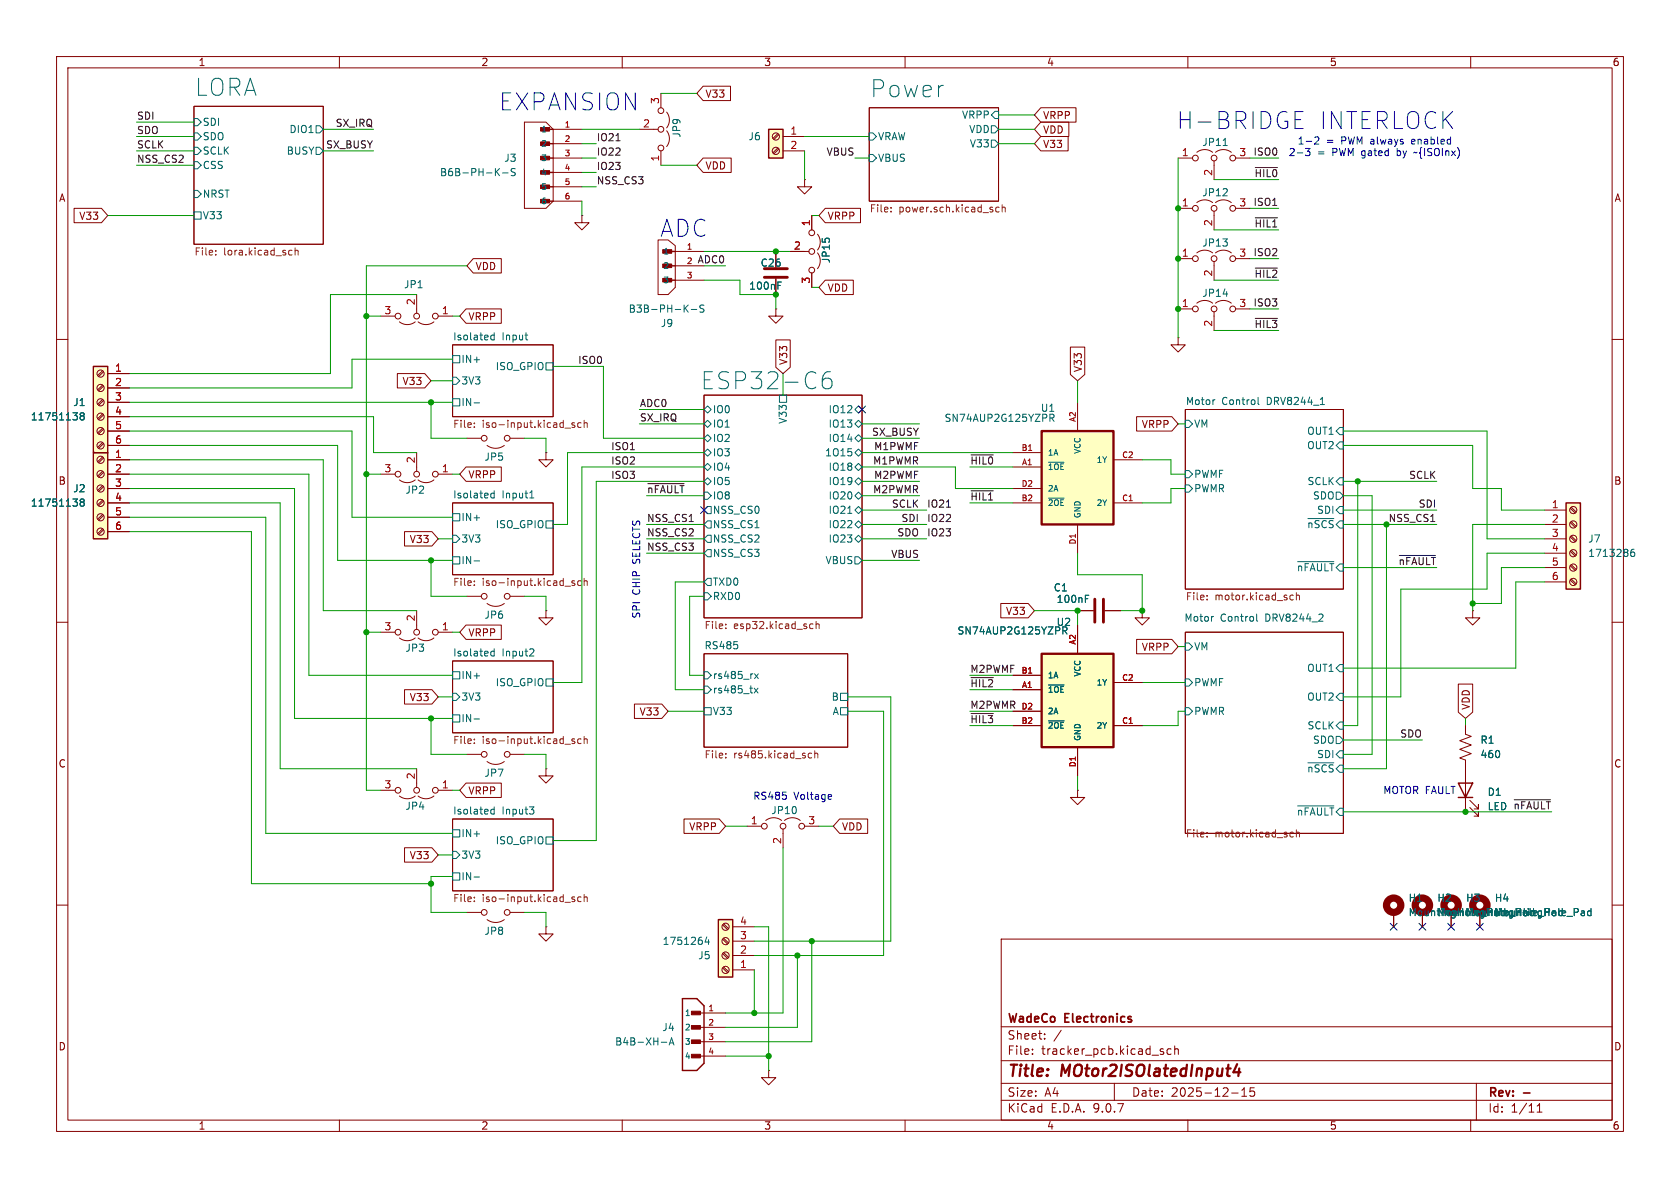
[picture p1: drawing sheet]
<svg xmlns="http://www.w3.org/2000/svg" width="297mm" height="210mm" viewBox="0 0 297 210" stroke-linecap="round" stroke-linejoin="round" font-family="sans-serif">
<g fill="none" stroke="#840000" stroke-width=".18">
<path d="M10 10h277v190h-277zM12 12h273v186h-273zM34.3 18.8h22.8v24.4h-22.8zM60 10v2M110 10v2M153.7 19.1h22.8v16.5h-22.8zM160 10v2M210 10v2M260 10v2M137.2 44.5v2.7M137.2 49.3v2.8M10 60h2"/>
<path d="M80 61h17.8v12.7h-17.8zM124.5 69.9h27.9v39.3h-27.9zM209.5 72.4h28v31.7h-28zM285 60h2M80 88.9h17.8v12.7h-17.8zM10 110h2M80 116.8h17.8v12.7h-17.8zM124.5 115.6h25.4v16.5h-25.4zM209.5 111.8h28v35.5h-28zM285 110h2M82.5 133.4h2.6M86.1 134.6a2.54 2.54 0 0 0 3.1 0"/>
<path d="M90.2 133.4h2.5M96.5 135.9v1.3h1.3l-1.3 1.2-1.3-1.2h1.3M96.5 135.9h.1M80 144.8h17.8v12.7h-17.8zM132.1 146.1h2.5M135.4 145a2.26 2.26 0 0 1 2.8 0M138.4 146.6v3.3M138.7 145a2.26 2.26 0 0 1 2.8 0M142.2 146.1h2.6M10 160h2M177 166h108v32h-108zM285 160h2"/>
<path d="M60 198v2M110 198v2M135.9 189.2v1.3h1.3l-1.3 1.3-1.3-1.3h1.3M135.9 189.2h.1M160 198v2M177 194.5h108M177 191.5h108M177 187.5h108M177 181.5h108M182.5 186.3v.1M182.5 185.5v.1M184.7 183.6v.1"/>
<path d="M184.7 182.8v.1M187.6 182.1l-1.3 2M197 191.5v3M205.3 185.9l.4 .1v.2l-.2 .2h-.3M205.3 185.4l.4 .1M207 185.5l-.4-.1-.3 .3v.4l.2 .2h.5M207.7 185.5l.2-.1 .3 .1 .1 .9M207.7 184.9v1.5M210 198v2M217.7 193.2h1.2M219.5 193.8h.9M219.5 192.7l.5-.4v1.5"/>
<path d="M221.7 192.3h-.7v.7l.2-.1h.5l.1 .3-.1 .5-.2 .1-.5-.1M260 198v2M261 191.5v6.5M271.7 196.6h.9M271.7 195.5l.5-.4v1.5"/>
<circle cx="85.6" cy="133.4" r=".51"/>
<circle cx="89.7" cy="133.4" r=".51"/>
<circle cx="135.1" cy="146.1" r=".51"/>
<circle cx="138.4" cy="146.1" r=".51"/>
<circle cx="141.7" cy="146.1" r=".51"/>
</g>
<path d="M269.3 193.2h1.2" fill="none" stroke="#840000" stroke-width=".3"/>
<path d="M218.7 188.1l-.6 1.4h1.2M219.1 188.9l-.2 1.3" fill="none" stroke="#840000" stroke-width=".4"/>
<g fill="none" stroke="#006464" stroke-width=".18">
<path d="M175.9 19.7h.6v1.3h-.6l-.6-.7zM34.3 21h.6l.7 .6-.7 .6h-.6zM34.3 23.5h.6l.7 .6-.7 .7h-.6zM34.3 28.6h.6l.7 .6-.7 .6h-.6zM34.3 37.5h1.3v1.2h-1.3zM34.3 26h.6l.7 .7-.7 .6h-.6zM34.3 33.7h.6l.7 .6-.7 .6h-.6zM55.9 22.2h.6l.6 .7-.6 .6h-.6zM55.9 26h.6l.6 .7-.6 .6h-.6zM153.7 23.5h.6l.6 .6-.6 .7h-.6zM153.7 27.3h.6l.6 .6-.6 .7h-.6zM175.3 24.8h.6l.6 .6-.6 .6h-.6z"/>
<path d="M175.3 22.2h.6l.6 .7-.6 .6h-.6zM87.4 58.8v1.3M87.4 59.3l-.4-.1-.2 .3 .1 .5h.5M92.8 59.2h.5M137.5 50.5h.4M137.5 49.9h.6M80 62.9h1.3v1.2h-1.3zM80 70.5h1.3v1.3h-1.3zM80 66.7h.6l.7 .6-.7 .6h-.6zM83.8 71.2h1M93.2 60.1h.1M96.5 64.1h1.3v1.3h-1.3z"/>
<path d="M124.5 77.5l.6-.7 .6 .7-.6 .6zM125.1 71.8l.6 .6-.6 .6-.6-.6zM125.1 74.3l.6 .6-.6 .7-.6-.7zM137.8 69.9h1.3v1.2h-1.3zM146.8 65.7a1.19 1.19 0 0 0-1.4 1.3v1.1l.3 .5 .2 .1h.6l.4-.3 .2-.3v-.7l-.3-.4-.3-.1h-.6l-.2 .1-.3 .4M151.1 77.5l.7-.7 .6 .7-.6 .6zM151.8 74.3l.6 .6-.6 .7-.7-.7zM151.8 71.8l.6 .6-.6 .6-.7-.6zM209.5 74.3h.7l.6 .6-.6 .7h-.7zM214.7 70.7h.1M222.4 70.2v1.1l.2 .2M233.4 71.5h.7"/>
<path d="M236.2 76.2l.7-.6h.6v1.2h-.6zM236.2 78.7l.7-.6h.6v1.3h-.6zM80 90.8h1.3v1.3h-1.3zM80 98.4h1.3v1.3h-1.3zM80 94.6h.6l.7 .7-.7 .6h-.6zM83.8 99.2h1M87.4 86.8v1.2M87.4 87.2h-.4l-.2 .2 .1 .6h.5M93.7 88h.7M93.9 86.9l.1-.1v1.2M96.5 92.1h1.3v1.2h-1.3zM124.5 82.6l.6-.7 .6 .7-.6 .6z"/>
<path d="M124.5 80l.6-.6 .6 .6-.6 .6zM124.5 85.1l.6-.6 .6 .6-.6 .6zM124.5 87h.6l.6 .6-.6 .7h-.6zM125.1 89.5h.6v1.3h-.6l-.6-.6zM125.1 94.6h.6v1.3h-.6l-.6-.6zM125.1 97.2h.6v1.2h-.6l-.6-.6zM125.1 92.1h.6v1.2h-.6l-.6-.6zM149.9 90.7h.7M151.1 87.6l.7-.6 .6 .6-.6 .7zM151.1 85.1l.7-.6 .6 .6-.6 .6zM151.1 95.3l.7-.7 .6 .7-.6 .6zM151.1 92.7l.7-.6 .6 .6-.6 .6z"/>
<path d="M151.1 80l.7-.6 .6 .6-.6 .6zM151.1 82.6l.7-.7 .6 .7-.6 .6zM151.1 98.4h.7l.6 .7-.6 .6h-.7zM151.8 89.5l.6 .7-.6 .6-.7-.6zM209.5 83.2h.7l.6 .6-.6 .7h-.7zM209.5 85.7h.7l.6 .7-.6 .6h-.7zM229.4 99.3h6.4M231.2 91.7h4.6M236.2 87h.7l.6 .6-.6 .7h-.7zM236.9 89.5h.6v1.3h-.6l-.7-.6zM236.9 84.5h.6v1.2h-.6l-.7-.6zM80 118.7h1.3v1.3h-1.3z"/>
<path d="M87.4 114.7v1.3M87.4 115.2l-.4-.1-.2 .3 .1 .5h.5M94.1 114.7l.3 .2-.1 .3-.7 .8h.8M124.5 118.7h.6l.6 .7-.6 .6h-.6zM124.5 104.8h.6l.6 .6-.6 .6h-.6zM125.1 102.2h.6v1.3h-.6l-.6-.6zM130.4 114v.6M133.4 119.1l.7 .9M134.1 119.1l-.7 .9M209.5 113.7h.7l.6 .6-.6 .6h-.7zM214.4 109h.1M222.2 108.5v1.1l.1 .2"/>
<path d="M236.9 117.5h.6v1.2h-.6l-.7-.6zM80 126.4h1.3v1.2h-1.3zM80 122.6h.6l.7 .6-.7 .6h-.6zM83.8 127.1h1M96.5 120h1.3v1.3h-1.3zM124.5 121.3h.6l.6 .6-.6 .7h-.6zM124.5 125.1h1.2v1.3h-1.2zM133.3 121.7l.7 .8M134 121.7l-.7 .8M148.6 125.1h1.3v1.3h-1.3zM148.6 122.6h1.3v1.2h-1.3zM209.5 120h.7l.6 .7-.6 .6h-.7z"/>
<path d="M209.5 125.1h.7l.6 .6-.6 .7h-.7zM231.2 134.8h4.6M236.2 123.2l.7-.6h.6v1.2h-.6zM236.2 133.4l.7-.7h.6v1.3h-.6zM236.2 130.2h.7l.6 .6-.6 .6h-.7zM236.9 127.6h.6v1.3h-.6l-.7-.6zM80 146.7h1.3v1.3h-1.3zM80 154.3h1.3v1.3h-1.3zM80 150.5h.6l.7 .6-.7 .7h-.6zM83.8 155h1M87.4 142.6v1.3M87.4 143.1h-.4l-.2 .2 .1 .5h.5"/>
<path d="M93.6 142.6h.8l-.4 .5M94.1 143.1l.3 .3v.3l-.3 .2M96.5 148h1.3v1.2h-1.3zM229.4 142.5h6.4"/>
</g>
<g fill="none" stroke="#725600" stroke-width=".18">
<path d="M157.5 37.3v.2M157.5 36.7v.1M176.6 36.7l-.3-.1-.3 .3 .1 .5h.5M177.2 36.7l.2-.1 .3 .1v.8M177.2 36.2v1.3M38.1 45v.1M38.1 44.3v.1M51.3 44.2l.3 .1M51.6 45l-.3 .1M52.2 44.4l.2-.2 .3 .1v.8M52.2 43.8v1.3M83.9 74.8v.1"/>
<path d="M83.9 75.4v.2M99.9 75.7h1M101.6 74.8l-.3-.1-.2 .2 .1 .2 .4 .1v.3h-.5M102.7 74.8l-.3-.1-.3 .3 .1 .5h.5M103.3 74.3v1.3M103.3 74.8l.2-.1 .3 .1v.8M83.9 103.4v.1M83.9 102.7v.1M99.9 103.6h1M101.6 102.7h-.3l-.2 .1 .1 .2 .4 .1v.3h-.5M102.7 102.7h-.3l-.3 .2 .1 .5h.5M103.3 102.8l.2-.1h.3v.8"/>
<path d="M103.3 102.2v1.3M128.3 110.3v.2M128.3 111v.1M143.2 111.1h.5M143.2 110.3h.5M144.3 110.4l.2-.1h.3v.8M144.3 109.9v1.2M213.4 105.9v.1M213.4 105.3v.1M228.1 105.9l.2 .1h.3M228.6 105.3l-.3-.1-.2 .1M229.2 105.3l.2-.1 .3 .1v.7"/>
<path d="M229.2 104.8v1.2M83.9 130.7v.1M83.9 131.3v.1M99.9 131.6h1M101.6 130.7l-.3-.1-.2 .2 .1 .2 .4 .1v.3h-.5M102.7 130.7l-.3-.1-.3 .2 .1 .6h.5M103.3 130.2v1.2M103.3 130.7l.2-.1 .3 .1v.7M128.3 133.9v.1M128.3 133.2v.1M142.9 133.9l.2 .1 .4-.1M143.5 133.2l-.4-.1-.2 .2"/>
<path d="M144 133.3l.2-.2 .3 .1 .1 .8M144 132.7v1.3M83.9 158.6v.1M83.9 159.3v.1M99.9 159.5h1M101.6 158.6l-.3-.1-.2 .2 .1 .2 .4 .1v.3h-.5M102.7 158.6l-.3-.1-.3 .3 .1 .5h.5M103.3 158.1v1.3M103.3 158.7l.2-.2 .3 .1v.8M213.4 147.2v.1M213.4 147.8v.2M228.1 147.8l.2 .2 .3-.1"/>
<path d="M228.6 147.2l-.3-.1-.2 .1M229.2 146.7v1.3M229.2 147.2l.2-.1 .3 .1v.8"/>
</g>
<path d="M135.1 47.5h4.1M135.1 49h4.1" fill="none" stroke="#840000" stroke-width=".51"/>
<path d="M276.9 88.9h2.5v15.2h-2.5z" fill="#ffffc2"/>
<path d="M276.9 88.9h2.5v15.2h-2.5z" fill="none" stroke="#840000" stroke-width=".25"/>
<g fill="none" stroke="#840000" stroke-width=".18">
<path d="M208.3 45.7h2.5M211.6 44.7a2.26 2.26 0 0 1 2.8 0M214.6 46.2v3.3M214.9 44.7a2.26 2.26 0 0 1 2.8 0M218.4 45.7h2.6M273 90.2h3.9M273 92.7h3.9M273 95.3h3.9M273 97.8h3.9M277.6 89.8l.9 .9M277.6 92.4l.9 .8M277.6 94.9l.9 .9"/>
<path d="M277.6 97.5l.9 .8M277.6 100l.9 .8M277.8 89.7l.8 .8M277.8 92.2l.8 .8M277.8 94.7l.8 .9M277.8 97.3l.8 .8M277.8 99.8l.8 .9M67.3 111.8h2.5M70.6 112.8a2.26 2.26 0 0 0 2.8 0M73.7 108v3.3M73.9 112.8a2.26 2.26 0 0 0 2.8 0M77.5 111.8h2.5"/>
<path d="M201.9 108v1.2h1.3l-1.3 1.3-1.2-1.3h1.2M201.9 108h.1M260.3 108v1.2h1.3l-1.3 1.3-1.2-1.3h1.2M260.3 108h.1M273 100.3h3.9M273 102.9h3.9M277.6 102.5l.9 .9M277.8 102.4l.8 .8M67.3 139.7h2.5M73.7 135.9v3.3M77.5 139.7h2.5M70.6 140.7a2.26 2.26 0 0 0 2.8 0"/>
<path d="M73.9 140.7a2.26 2.26 0 0 0 2.8 0M256.5 161.3v2.5M261.6 161.3v2.5"/>
<circle cx="211.3" cy="45.7" r=".51"/>
<circle cx="214.6" cy="45.7" r=".51"/>
<circle cx="217.9" cy="45.7" r=".51"/>
<circle cx="278.1" cy="92.7" r=".63"/>
<circle cx="278.1" cy="97.8" r=".63"/>
<circle cx="278.1" cy="95.2" r=".63"/>
<circle cx="278.1" cy="90.2" r=".63"/>
<circle cx="70.4" cy="111.8" r=".51"/>
<circle cx="73.7" cy="111.8" r=".51"/>
<circle cx="77" cy="111.8" r=".51"/>
<circle cx="278.1" cy="100.3" r=".63"/>
<circle cx="278.1" cy="102.9" r=".63"/>
<circle cx="70.4" cy="139.7" r=".51"/>
<circle cx="73.7" cy="139.7" r=".51"/>
<circle cx="77" cy="139.7" r=".51"/>
</g>
<path d="M288.9 97.1l-.4 .1a.86 .86 0 0 0 0 1.2l.4-.2 .1-.4-.2-.2h-.3l-.2 .2M279.7 161h.2l.2 .2v.7M280.1 161.8l-.4 .1M280.1 161.3l-.4 .1M281.3 161.1l-.4-.1-.2 .3 .1 .5h.5M281.3 160.6v1.3" fill="none" stroke="#006464" stroke-width=".18"/>
<g fill="none" stroke="#840000" stroke-width="1.3">
<circle cx="256.5" cy="160" r="1.27"/>
<circle cx="261.6" cy="160" r="1.27"/>
</g>
<path d="M16.5 80h2.5v15.3h-2.5z" fill="#ffffc2"/>
<path d="M16.5 80h2.5v15.3h-2.5z" fill="none" stroke="#840000" stroke-width=".25"/>
<g fill="none" stroke="#840000" stroke-width=".18">
<path d="M18.1 80.8l-.8 .8M18.1 83.3l-.8 .9M18.1 85.9l-.8 .8M18.1 88.4l-.8 .8M18.1 90.9l-.8 .9M18.1 93.5l-.8 .8M18.3 80.9l-.9 .9M18.3 83.5l-.9 .8M18.3 86l-.9 .9M18.3 88.6l-.9 .8M18.3 91.1l-.9 .8M18.3 93.6l-.9 .9"/>
<path d="M19 81.3h3.9M19 83.8h3.9M19 86.4h3.9M19 88.9h3.9M19 91.4h3.9M19 94h3.9"/>
<circle cx="17.8" cy="88.9" r=".63"/>
<circle cx="17.8" cy="83.8" r=".63"/>
<circle cx="17.8" cy="81.3" r=".63"/>
<circle cx="17.8" cy="86.4" r=".63"/>
<circle cx="17.8" cy="91.4" r=".63"/>
<circle cx="17.8" cy="94" r=".63"/>
</g>
<path d="M14.4 88.8l-.2-.3 .2-.3h.2l.3 .3-.3 .3M14.4 88.8l-.2 .2v.4l.2 .1 .4-.1 .1-.2v-.2l-.3-.2M14.4 88.8h.2" fill="none" stroke="#006464" stroke-width=".18"/>
<path d="M16.5 64.8h2.5v15.2h-2.5z" fill="#ffffc2"/>
<g fill="none" stroke="#840000" stroke-width=".25">
<path d="M95.9 22.9h1.9M95.9 25.4h1.9M95.9 27.9h1.9M95.9 30.5h1.9M95.9 33h1.9M95.9 35.6h1.9M117.5 44.5h1.9M117.5 47h1.9M117.5 49.5h1.9M16.5 64.8h2.5v15.2h-2.5zM257.8 138.4h2.5l-1.2 2.6zM257.8 141h2.5"/>
<path d="M120.6 176.5h2.6l1.3 1.3v10.2l-1.3 1.2h-2.6z"/>
</g>
<g fill="none" stroke="#840000" stroke-width=".18">
<path d="M116.8 16.5v2.6M117.9 19.8a2.26 2.26 0 0 1 0 2.8M92.7 21.6h3.8l1.3 1.3v12.7l-1.3 1.2h-3.8zM97.8 22.9h5.1M97.8 25.4h5.1M97.8 27.9h5.1M97.8 30.5h5.1M97.8 33h5.1M97.8 35.6h5.1M102.9 38.1v1.3h-1.3l1.3 1.2 1.2-1.2h-1.2M102.9 38.1h.1M113 22.9h3.3"/>
<path d="M116.8 26.7v2.5M117.9 23.1a2.26 2.26 0 0 1 0 2.8M208.3 36.8h2.5M211.6 35.8a2.26 2.26 0 0 1 2.8 0M214.6 37.3v3.3M214.9 35.8a2.26 2.26 0 0 1 2.8 0M218.4 36.8h2.6M67.3 55.9h2.5M70.6 56.9a2.26 2.26 0 0 0 2.8 0M73.7 52.1v3.3M73.9 56.9a2.26 2.26 0 0 0 2.8 0M77.5 55.9h2.5"/>
<path d="M116.3 42.4h1.8l1.3 1v7.4l-1.3 1.3h-1.8zM119.4 44.5h5.1M119.4 47h5.1M119.4 49.5h5.1M137.2 54.6v1.3h-1.3l1.3 1.3 1.2-1.3h-1.2M137.2 54.6h.1M208.3 54.6h2.5M211.6 53.6a2.26 2.26 0 0 1 2.8 0M214.6 55.1v3.3M214.9 53.6a2.26 2.26 0 0 1 2.8 0M218.4 54.6h2.6M18.1 65.5l-.8 .9"/>
<path d="M18.1 68.1l-.8 .8M18.1 70.6l-.8 .9M18.1 73.2l-.8 .8M18.1 75.7l-.8 .8M18.1 78.2l-.8 .9M18.3 65.7l-.9 .8M18.3 68.2l-.9 .9M18.3 70.8l-.9 .8M18.3 73.3l-.9 .9M18.3 75.9l-.9 .8M18.3 78.4l-.9 .8M19 66h3.9"/>
<path d="M19 68.6h3.9M19 71.1h3.9M19 73.7h3.9M19 76.2h3.9M19 78.7h3.9M82.5 77.5h2.6M86.1 78.7a2.54 2.54 0 0 0 3.1 0M90.2 77.5h2.5M67.3 83.8h2.5M70.6 84.8a2.26 2.26 0 0 0 2.8 0M73.7 80v3.3M73.9 84.8a2.26 2.26 0 0 0 2.8 0"/>
<path d="M77.5 83.8h2.5M96.5 80v1.3h1.3l-1.3 1.3-1.3-1.3h1.3M96.5 80h.1M82.5 105.4h2.6M86.1 106.7a2.54 2.54 0 0 0 3.1 0M90.2 105.4h2.5M96.5 108v1.2h1.3l-1.3 1.3-1.3-1.3h1.3M96.5 108h.1M190.5 108h2.8M195.3 108h2.8M190.5 139.7v1.3h1.3l-1.3 1.2-1.3-1.2h1.3M190.5 139.7h.1"/>
<path d="M259.1 128.3v1.5l1 .4-2 .7 2 .8-2 .8 2 .7-2 .8 1 .4v9.1M259.8 142.7l1.6 1.6v-.8v.8h-.8M259.8 141.5l1.6 1.5v-.8v.8h-.8M82.5 161.3h2.6M86.1 162.6a2.54 2.54 0 0 0 3.1 0M90.2 161.3h2.5M96.5 163.8v1.3h1.3l-1.3 1.3-1.3-1.3h1.3M96.5 163.8h.1M123.2 179.1h5.1M246.4 161.3v2.5M251.5 161.3v2.5M123.2 181.6h5.1"/>
<path d="M123.2 184.2h5.1M123.2 186.7h5.1"/>
<circle cx="116.8" cy="19.6" r=".51"/>
<circle cx="116.8" cy="22.9" r=".51"/>
<circle cx="116.8" cy="26.2" r=".51"/>
<circle cx="211.3" cy="36.8" r=".51"/>
<circle cx="214.6" cy="36.8" r=".51"/>
<circle cx="217.9" cy="36.8" r=".51"/>
<circle cx="70.4" cy="55.9" r=".51"/>
<circle cx="73.7" cy="55.9" r=".51"/>
<circle cx="77" cy="55.9" r=".51"/>
<circle cx="211.3" cy="54.6" r=".51"/>
<circle cx="214.6" cy="54.6" r=".51"/>
<circle cx="217.9" cy="54.6" r=".51"/>
<circle cx="17.8" cy="71.1" r=".63"/>
<circle cx="17.8" cy="73.7" r=".63"/>
<circle cx="17.8" cy="66" r=".63"/>
<circle cx="17.8" cy="68.6" r=".63"/>
<circle cx="17.8" cy="76.2" r=".63"/>
<circle cx="17.8" cy="78.7" r=".63"/>
<circle cx="85.6" cy="77.5" r=".51"/>
<circle cx="89.7" cy="77.5" r=".51"/>
<circle cx="70.4" cy="83.8" r=".51"/>
<circle cx="73.7" cy="83.8" r=".51"/>
<circle cx="77" cy="83.8" r=".51"/>
<circle cx="85.6" cy="105.4" r=".51"/>
<circle cx="89.7" cy="105.4" r=".51"/>
<circle cx="85.6" cy="161.3" r=".51"/>
<circle cx="89.7" cy="161.3" r=".51"/>
</g>
<g fill="none" stroke="#006464" stroke-width=".18">
<path d="M87.8 30.3l.5 .8M88.3 29.8l-.7 .7M88.8 30.6h1M91.1 29.8h-.5l-.2 .1v.4l.6 .2 .1 .3-.3 .3-.4-.1M121.1 54.5l.6 .7M121.7 53.9l-.8 .7M122.2 54.7h1M124.5 54l-.5-.1-.2 .1v.4l.5 .2 .2 .3-.3 .3-.5-.1M14.4 73.5l-.2-.2 .2-.3h.2l.3 .2-.3 .3M14.4 73.5l-.2 .3v.3l.2 .1h.4l.1-.2v-.2l-.3-.3M14.4 73.5h.2M191.9 105.8h.4"/>
<path d="M191.9 105.2h.6M116.9 184.2h1M118.3 184.7l.4-1.2 .4 1.2M118.4 184.4h.6"/>
</g>
<g fill="none" stroke="#840000" stroke-width="1.3">
<circle cx="246.4" cy="160" r="1.27"/>
<circle cx="251.5" cy="160" r="1.27"/>
</g>
<g fill="#840000" stroke="#840000" stroke-width=".18">
<path d="M95.6 22.5h1.6v.7h-1.6z"/>
<path d="M95.6 25.1h1.6v.6h-1.6z"/>
<path d="M95.6 27.6h1.6v.7h-1.6z"/>
<path d="M95.6 30.2h1.6v.6h-1.6z"/>
<path d="M95.6 32.7h1.6v.6h-1.6z"/>
<path d="M95.6 35.2h1.6v.7h-1.6z"/>
<path d="M117.2 44.1h1.5v.7h-1.5z"/>
<path d="M117.2 46.7h1.5v.6h-1.5z"/>
<path d="M117.2 49.2h1.5v.6h-1.5z"/>
<path d="M122.2 178.8h1.6v.6h-1.6z"/>
<path d="M122.2 181.3h1.6v.6h-1.6z"/>
<path d="M122.2 183.8h1.6v.7h-1.6z"/>
<path d="M122.2 186.4h1.6v.6h-1.6z"/>
</g>
<path d="M193.5 105.9v4.1M195.1 105.9v4.1" fill="none" stroke="#840000" stroke-width=".51"/>
<path d="M184.1 115.6h12.7v16.5h-12.7z" fill="#ffffc2"/>
<path d="M184.1 115.6h12.7v16.5h-12.7z" fill="none" stroke="#840000" stroke-width=".41"/>
<g fill="none" stroke="#840000" stroke-width=".18">
<path d="M208.3 27.9h2.5M211.6 26.9a2.26 2.26 0 0 1 2.8 0M214.6 28.4v3.4M214.9 26.9a2.26 2.26 0 0 1 2.8 0M218.4 27.9h2.6M179.1 119.4h5M190.5 110.5v5.1M179.1 121.9h5M179.1 125.7h5M179.1 128.3h5M190.5 132.1v5.1M196.8 128.3h5.1"/>
<path d="M196.8 120.7h5.1"/>
<circle cx="211.3" cy="27.9" r=".51"/>
<circle cx="214.6" cy="27.9" r=".51"/>
<circle cx="217.9" cy="27.9" r=".51"/>
</g>
<path d="M216.2 25.7h.8M187.9 110.8v1.3M188.2 111.5l.4 .6M185.4 121.1h2.7M185.4 127.4h2.7" fill="none" stroke="#006464" stroke-width=".18"/>
<path d="M135.9 22.9h2.5v5h-2.5z" fill="#ffffc2"/>
<path d="M135.9 22.9h2.5v5h-2.5z" fill="none" stroke="#840000" stroke-width=".25"/>
<g fill="none" stroke="#840000" stroke-width=".18">
<path d="M137.5 23.6l-.8 .9M137.5 26.2l-.8 .8M137.7 23.8l-.9 .8M137.7 26.3l-.9 .9M138.4 24.1h3.8M138.4 26.7h3.8M143.5 38.1v2.5M139.7 44.5h3.3M143.5 48.3v2.5M144.5 41.4a2.26 2.26 0 0 1 0 2.8M144.5 44.7a2.26 2.26 0 0 1 0 2.8"/>
<circle cx="137.2" cy="24.1" r=".63"/>
<circle cx="137.2" cy="26.7" r=".63"/>
<circle cx="143.5" cy="41.1" r=".51"/>
<circle cx="143.5" cy="44.5" r=".51"/>
<circle cx="143.5" cy="47.8" r=".51"/>
</g>
<path d="M184.1 76.2h12.7v16.5h-12.7z" fill="#ffffc2"/>
<path d="M184.1 76.2h12.7v16.5h-12.7z" fill="none" stroke="#840000" stroke-width=".41"/>
<path d="M142.2 31.8v1.2h1.3l-1.3 1.3-1.2-1.3h1.2M142.2 31.8h.1M190.5 71.1v5.1M179.1 80h5M179.1 82.6h5M179.1 86.4h5M179.1 88.9h5M190.5 92.7v5.1M196.8 88.9h5.1M196.8 81.3h5.1" fill="none" stroke="#840000" stroke-width=".18"/>
<path d="M185.6 73.2v1.3M185.9 73.9l.4 .6M186.3 73.6l-.2 .3h-.5M185.4 81.7h2.7M185.4 88.1h2.7" fill="none" stroke="#006464" stroke-width=".18"/>
<path d="M127 162.6h2.5v10.1h-2.5z" fill="#ffffc2"/>
<path d="M127 162.6h2.5v10.1h-2.5z" fill="none" stroke="#840000" stroke-width=".25"/>
<g fill="none" stroke="#840000" stroke-width=".18">
<path d="M124.3 15.2h4.8v2.6h-4.8l-1.1-1.3zM184 19h6.2v2.6h-6.2l-1.1-1.3zM13.1 36.8h4.8l1.1 1.3-1.1 1.3h-4.8zM124.3 27.9h5v2.6h-5l-1.1-1.3zM143.5 38.1v2.5M145.9 36.8h6.2v2.6h-6.2l-1.1-1.3zM184 24.1h4.8v2.6h-4.8l-1.1-1.3zM184 21.6h5v2.5h-5l-1.1-1.2zM82.4 54.6h6.2v2.6h-6.2l-1.1-1.3zM83.7 45.7h4.9v2.6h-4.9l-1.2-1.3zM137.2 44.5v2.7M137.2 49.3v2.8"/>
<path d="M139.7 44.5h2.5M143.5 48.3v2.5M145.9 49.5h5v2.6h-5l-1.1-1.3zM208.3 59.7v1.3h1.2l-1.2 1.2-1.3-1.2h1.3M208.3 59.7h.1M19 66h3.9M19 68.6h3.9M19 71.1h3.9M19 73.7h3.9M19 76.2h3.9M19 78.7h3.9M70.2 66h4.9l1.1 1.3-1.1 1.3h-4.9z"/>
<path d="M137.2 60.1h2.5v4.8l-1.3 1.1-1.2-1.1zM189.2 61.4h2.6v4.8l-1.3 1.1-1.3-1.1zM200.9 73.7h6.3l1.1 1.2-1.1 1.3h-6.3zM19 81.3h3.9M19 83.8h3.9M19 86.4h3.9M19 88.9h3.9M19 91.4h3.9M19 94h3.9M71.5 94h4.9l1.1 1.3-1.1 1.2h-4.9zM82.4 82.5h6.2v2.6h-6.2l-1.1-1.3zM82.4 110.5h6.2v2.5h-6.2l-1.1-1.2z"/>
<path d="M176.9 106.7h4.9l1.1 1.3-1.1 1.2h-4.9zM179.1 119.4h5M190.5 108h2.8M190.5 110.5v5.1M195.3 108h2.8M200.9 113h6.3l1.1 1.3-1.1 1.3h-6.3zM201.9 108h.1M71.5 121.9h4.9l1.1 1.3-1.1 1.3h-4.9zM82.4 138.4h6.2v2.6h-6.2l-1.1-1.3zM112.2 124.5h4.8l1.1 1.2-1.1 1.3h-4.8zM179.1 121.9h5M179.1 125.7h5"/>
<path d="M179.1 128.3h5M190.5 132.1v5.1M196.8 128.3h5.1M196.8 120.7h5.1M257.8 120.9h2.6v5l-1.3 1.1-1.3-1.1zM259.1 128.3v1.2M259.1 134.6v3.8M71.5 149.9h4.9l1.1 1.2-1.1 1.3h-4.9zM120.9 144.8h6.3l1.1 1.3-1.1 1.2h-6.3zM148.4 144.8h5v2.5h-5l-1.1-1.2zM259.1 141v2.5M127.8 171.1l.8 .9"/>
<path d="M127.8 168.6l.8 .8M127.8 166l.8 .9M127.8 163.5l.8 .8M127.9 170.9l.9 .9M127.9 168.4l.9 .8M127.9 165.9l.9 .8M127.9 163.3l.9 .9M129.5 171.5h3.8M129.5 168.9h3.8M129.5 166.4h3.8M129.5 163.8h3.8M246.4 161.3v2.5"/>
<path d="M251.5 161.3v2.5M256.5 161.3v2.5M261.6 161.3v2.5"/>
<circle cx="128.3" cy="168.9" r=".63"/>
<circle cx="128.3" cy="163.8" r=".63"/>
<circle cx="128.3" cy="171.4" r=".63"/>
<circle cx="128.3" cy="166.4" r=".63"/>
</g>
<g fill="none" stroke="#006464" stroke-width=".18">
<path d="M137.5 50.5h.4M137.5 49.9h.6M14.4 73.5l-.2-.2 .2-.3h.2l.3 .2-.3 .3M14.4 73.5l-.2 .3v.3l.2 .1h.4l.1-.2v-.2l-.3-.3M14.4 73.5h.2M14.4 88.8l-.2-.3 .2-.3h.2l.3 .3-.3 .3M14.4 88.8l-.2 .2v.4l.2 .1 .4-.1 .1-.2v-.2l-.3-.2M14.4 88.8h.2M187.9 110.8v1.3M188.2 111.5l.4 .6M191.9 105.8h.4M191.9 105.2h.6"/>
<path d="M185.4 121.1h2.7M185.4 127.4h2.7M125 165.6l-.3 .9h.7M125.3 166.1v.8M279.7 161h.2l.2 .2v.7M280.1 161.8l-.4 .1M280.1 161.3l-.4 .1M281.3 161.1l-.4-.1-.2 .3 .1 .5h.5M281.3 160.6v1.3"/>
</g>
<g fill="none" stroke="#0f0f0f" stroke-width=".18">
<path d="M108.9 24.9h.7M221.9 38.5h3.9M221.9 29.6h3.9M221.9 56.3h3.9M221.9 47.4h3.9M114.5 85.5h6.4M167.3 89.7h.7M171.7 80.4h3.9M171.7 86.8h3.9M247.4 98.2h6.4M171.7 119.8h3.9M171.7 126.1h3.9"/>
<path d="M267.7 141.4h6.4"/>
</g>
<g fill="none" stroke="#009600" stroke-width=".18">
<path d="M116.8 16.5h6.4M19 38.1h15.3M24.1 24.1h10.2M24.1 29.2h10.2M24.1 21.6h10.2M24.1 26.7h10.2M57.1 22.9h8.9M57.1 26.7h8.9M102.9 27.9h2.5M102.9 30.5h2.5M102.9 22.9h10.1M102.9 25.4h2.5"/>
<path d="M102.9 33h2.5M102.9 35.6v2.5M116.8 29.2h6.4M142.2 24.1h11.5M142.2 26.7v5.1M143.5 38.1h1.3M151.1 27.9h2.6M176.5 22.9h6.4M176.5 25.4h6.4M176.5 20.3h6.4M208.3 27.9v31.8M214.6 31.8h11.5"/>
<path d="M221 27.9h5.1M221 36.8h5.1M64.8 55.9h2.5M73.7 52.1h-15.3v13.9h-35.5M80 55.9h1.3M82.5 47h-17.7v92.7h2.5M124.5 44.5h15.2M124.5 49.5h6.3v2.6h6.4v2.5M124.5 47h3.8M143.5 50.8h1.3M214.6 49.5h11.5M214.6 40.6h11.5"/>
<path d="M214.6 58.4h11.5M221 45.7h5.1M221 54.6h5.1M22.9 78.7h36.8v20.4h20.3M22.9 76.2h39.3v15.2h17.8M22.9 71.1h57.1M22.9 73.7h43.1v6.3h7.7M76.2 71.1v6.4h6.3M76.2 67.3h3.8M80 63.5h-17.8v5.1h-39.3M92.7 77.5h3.8v2.5M97.8 64.8h8.9v12.7h17.8"/>
<path d="M113 74.9h11.5M113 72.4h11.5M152.4 74.9h10.2M152.4 77.5h10.2M190.5 67.3v3.8M208.3 74.9h1.2M237.5 78.7h22.8v7.7h5.1v3.8h7.6M237.5 76.2h25.4v19.1h10.1M22.9 88.9h26.6v47h24.2M22.9 83.8h31.7v35.6h25.4M22.9 81.3h34.2v26.7h16.6M22.9 86.4h29.2v40.6h27.9"/>
<path d="M22.9 91.4h24.1v55.9h33M22.9 94h21.5v62.2h31.8M64.8 83.8h2.5M76.2 99.1v6.3h6.3M77.5 95.3h2.5M80 83.8h1.3M114.3 92.7h10.2M114.3 87.6h10.2M114.3 95.3h10.2M114.3 97.8h10.2M124.5 82.6h-21.6v38.1h-5.1M124.5 80h-24.2v12.7h-2.5"/>
<path d="M124.5 85.1h-19.1v63.5h-7.6M152.4 82.6h16.5v3.8h10.2M152.4 92.7h11.4M152.4 90.2h11.4M152.4 87.6h10.2M152.4 85.1h10.2M152.4 95.3h11.4M152.4 99.1h10.2M152.4 80h26.7M171.4 88.9h7.7M171.4 82.6h7.7M190.5 97.8v3.8h11.4v6.4h-3.8"/>
<path d="M201.9 81.3h5.1v2.5h2.5M209.5 86.4h-2.5v2.5h-5.1M237.5 87.6h5.1v45.8h-5.1M237.5 92.7h16.5M237.5 90.2h16.5M237.5 85.1h16.5M240 85.1v43.2h-2.5M245.1 92.7v43.2h-7.6M273 97.8h-10.1v6.3h-15.3v19.1h-10.1M273 92.7h-12.7v15.3M64.8 111.8h2.5M80 111.8h1.3"/>
<path d="M92.7 105.4h3.8v2.6M124.5 105.4h-2.6v14h2.6M124.5 102.9h-5.1v19h5.1M171.4 119.4h7.7M182.9 108h7.6v2.5M208.3 114.3h1.2M237.5 100.3h16.5M273 100.3h-7.6v6.4h-5.1M273 102.9h-5v15.2h-30.5M76.2 127v6.4h6.3M77.5 123.2h2.5M80 139.7h1.3"/>
<path d="M92.7 133.4h3.8v2.5M118.1 125.7h6.4M149.9 125.7h6.3v43.2h-22.9M149.9 123.2h7.6v43.2h-24.2M171.4 128.3h7.7M171.4 121.9h7.7M171.4 125.7h7.7M190.5 137.2v2.5M201.9 120.7h7.6M209.5 125.7h-1.2v2.6h-6.4M237.5 130.8h14M259.1 127v1.3"/>
<path d="M77.5 151.1h2.5M80 154.9h-3.8v6.4h6.3M128.3 146.1h3.8M138.4 149.9v29.2h-10.1M144.8 146.1h2.5M237.5 143.5h36.8M92.7 161.3h3.8v2.5M133.3 171.5v7.6M133.3 163.8h2.6v25.4M141 168.9v12.7h-12.7M143.5 166.4v17.8h-15.2M128.3 186.7h7.6"/>
</g>
<path d="M151.8 71.8l1.2 1.2M153 71.8l-1.2 1.2M123.9 89.6l1.2 1.2M125.1 89.6l-1.2 1.2M245.8 163.2l1.2 1.2M247 163.2l-1.2 1.2M250.9 163.2l1.2 1.2M252.1 163.2l-1.2 1.2M255.9 163.2l1.2 1.2M257.1 163.2l-1.2 1.2M261 163.2l1.2 1.2M262.2 163.2l-1.2 1.2" fill="none" stroke="#000084" stroke-width=".18"/>
<path d="M228.9 19.7h1.5M228.9 21.1h1M228.9 22.7h1.5M231.6 26.2l-.4 .5 .3 .1v.6l-.2 .1-.5-.1M233.2 24.6l-.8 .9h.8M249.9 27l.2-.1 .2 .1M139 140.6v.6M146.8 140.5l.2 .3-.6 .1M147 141.2l-.2 .1" fill="none" stroke="#0000c2" stroke-width=".18"/>
<g fill="#009600" stroke="#009600" stroke-width=".18">
<circle cx="259.1" cy="143.5" r=".46"/>
<circle cx="260.3" cy="106.7" r=".46"/>
<circle cx="208.3" cy="36.8" r=".46"/>
<circle cx="208.3" cy="54.6" r=".46"/>
<circle cx="208.3" cy="45.7" r=".46"/>
<circle cx="240" cy="85.1" r=".46"/>
<circle cx="245.1" cy="92.7" r=".46"/>
<circle cx="190.5" cy="108" r=".46"/>
<circle cx="201.9" cy="108" r=".46"/>
<circle cx="137.2" cy="44.5" r=".46"/>
<circle cx="137.2" cy="52.1" r=".46"/>
<circle cx="76.2" cy="156.2" r=".46"/>
<circle cx="64.8" cy="111.8" r=".46"/>
<circle cx="64.8" cy="55.9" r=".46"/>
<circle cx="64.8" cy="83.8" r=".46"/>
<circle cx="76.2" cy="71.1" r=".46"/>
<circle cx="76.2" cy="127" r=".46"/>
<circle cx="76.2" cy="99.1" r=".46"/>
<circle cx="133.3" cy="179.1" r=".46"/>
<circle cx="143.5" cy="166.4" r=".46"/>
<circle cx="135.9" cy="186.7" r=".46"/>
<circle cx="141" cy="168.9" r=".46"/>
</g>
<g font-size="4.2" fill="#006464">
<text x="34.3" y="17.2">LORA</text>
<text x="153.7" y="17.5">Power</text>
</g>
<g font-size="4.2" fill="#0000c2">
<text x="88.2" y="19.8">EXPANSION</text>
<text x="208" y="23.1">H-BRIDGE</text>
<text x="233.2" y="23.1">INTERLOCK</text>
<text x="116.7" y="42.1">ADC</text>
</g>
<text font-size="4.2" fill="#009600" x="123.7" y="69.1">ESP32-C6</text>
<g font-size="2.8" fill="#840000">
<text x="178" y="190.9">Title:</text>
<text x="187.7" y="190.9">MOtor2ISOlatedInput4</text>
</g>
<g font-size="2.1" fill="#840000">
<text x="178" y="184">Sheet:</text>
<text x="178" y="181.2">WadeCo</text>
<text x="188.3" y="181.2">Electronics</text>
<text x="178" y="186.7">File:</text>
<text x="184.1" y="186.7">tracker_pcb.kicad_sch</text>
<text x="178" y="196.9">KiCad</text>
<text x="178" y="194.1">Size:</text>
<text x="184.7" y="194.1">A4</text>
<text x="185.7" y="196.9">E.D.A.</text>
<text x="193.3" y="196.9">9.0.7</text>
<text x="200" y="194.1">Date:</text>
<text x="207" y="194.1">2025-12-15</text>
<text x="263" y="194.3">Rev:</text>
<text x="263" y="196.9">Id:</text>
<text x="267.1" y="196.9">1/11</text>
</g>
<g font-size="1.8" fill="#840000">
<text x="35" y="11.9">1</text>
<text x="85" y="11.9">2</text>
<text x="135" y="11.9">3</text>
<text x="185" y="11.9">4</text>
<text x="235" y="11.9">5</text>
<text x="285" y="11.9">6</text>
<text x="124.6" y="17.5">V33</text>
<text x="184.3" y="21.3">VRPP</text>
<text x="184.3" y="23.8">VDD</text>
<text x="184.3" y="26.4">V33</text>
<text x="10.3" y="35.9">A</text>
<text x="124.6" y="30.2">VDD</text>
<text x="285.3" y="35.9">A</text>
<text x="13.9" y="39.1">V33</text>
<text x="146.2" y="39.1">VRPP</text>
<text x="84" y="47.9">VDD</text>
<text x="146.2" y="51.8">VDD</text>
<text x="82.7" y="56.8">VRPP</text>
<text x="139.4" y="64.6" transform="rotate(-90 139.4 64.6)">V33</text>
<text x="191.5" y="65.9" transform="rotate(-90 191.5 65.9)">V33</text>
<text x="71.1" y="68.3">V33</text>
<text x="201.7" y="75.9">VRPP</text>
<text x="10.3" y="85.9">B</text>
<text x="82.7" y="84.8">VRPP</text>
<text x="285.3" y="85.9">B</text>
<text x="72.3" y="96.2">V33</text>
<text x="82.7" y="112.7">VRPP</text>
<text x="177.7" y="108.9">V33</text>
<text x="201.7" y="115.3">VRPP</text>
<text x="72.3" y="124.1">V33</text>
<text x="260" y="125.6" transform="rotate(-90 260 125.6)">VDD</text>
<text x="113" y="126.7">V33</text>
<text x="10.3" y="135.9">C</text>
<text x="285.3" y="135.9">C</text>
<text x="82.7" y="140.7">VRPP</text>
<text x="121.7" y="147">VRPP</text>
<text x="148.7" y="147">VDD</text>
<text x="72.3" y="152.1">V33</text>
<text x="10.3" y="185.9">D</text>
<text x="285.3" y="185.9">D</text>
<text x="35" y="199.9">1</text>
<text x="85" y="199.9">2</text>
<text x="135" y="199.9">3</text>
<text x="185" y="199.9">4</text>
<text x="235" y="199.9">5</text>
<text x="285" y="199.9">6</text>
</g>
<g font-size="1.8" fill="#0f0f0f">
<text x="24.1" y="21.2">SDI</text>
<text x="24.1" y="23.8">SDO</text>
<text x="59.2" y="22.5">SX_IRQ</text>
<text x="24.1" y="26.3">SCLK</text>
<text x="24.1" y="28.9">NSS_CS2</text>
<text x="57.6" y="26.3">SX_BUSY</text>
<text x="105.4" y="27.6">IO22</text>
<text x="105.4" y="25.1">IO21</text>
<text x="146" y="27.6">VBUS</text>
<text x="221.5" y="27.6">ISO0</text>
<text x="105.4" y="30.1">IO23</text>
<text x="105.4" y="32.7">NSS_CS3</text>
<text x="221.7" y="31.4">~{HIL0}</text>
<text x="221.5" y="36.5">ISO1</text>
<text x="221.7" y="40.3">~{HIL1}</text>
<text x="123.2" y="46.6">ADC0</text>
<text x="221.5" y="45.4">ISO2</text>
<text x="221.7" y="49.2">~{HIL2}</text>
<text x="221.5" y="54.3">ISO3</text>
<text x="221.7" y="58.1">~{HIL3}</text>
<text x="102.1" y="64.4">ISO0</text>
<text x="113" y="74.6">SX_IRQ</text>
<text x="113" y="72">ADC0</text>
<text x="154.1" y="77.1">SX_BUSY</text>
<text x="107.9" y="79.7">ISO1</text>
<text x="107.9" y="82.2">ISO2</text>
<text x="154.3" y="82.2">M1PWMR</text>
<text x="154.4" y="79.7">M1PWMF</text>
<text x="171.4" y="82.2">~{HIL0}</text>
<text x="107.9" y="84.7">ISO3</text>
<text x="114.3" y="87.3">~{nFAULT}</text>
<text x="154.3" y="87.3">M2PWMR</text>
<text x="154.4" y="84.7">M2PWMF</text>
<text x="157.6" y="89.8">SCLK</text>
<text x="163.8" y="89.8">IO21</text>
<text x="171.4" y="88.6">~{HIL1}</text>
<text x="249" y="84.7">SCLK</text>
<text x="250.7" y="89.8">SDI</text>
<text x="114.3" y="94.9">NSS_CS2</text>
<text x="114.3" y="92.4">NSS_CS1</text>
<text x="158.5" y="94.9">SDO</text>
<text x="159.3" y="92.4">SDI</text>
<text x="163.8" y="94.9">IO23</text>
<text x="163.8" y="92.4">IO22</text>
<text x="245.4" y="92.4">NSS_CS1</text>
<text x="114.3" y="97.4">NSS_CS3</text>
<text x="157.5" y="98.7">VBUS</text>
<text x="247.1" y="100">~{nFAULT}</text>
<text x="171.4" y="119">M2PWMF</text>
<text x="171.4" y="121.6">~{HIL2}</text>
<text x="171.4" y="125.4">M2PWMR</text>
<text x="171.4" y="127.9">~{HIL3}</text>
<text x="247.4" y="130.5">SDO</text>
<text x="262.9" y="143.4">LED ~{nFAULT}</text>
</g>
<g font-size="1.8" fill="#006464">
<text x="35.8" y="22.5">SDI</text>
<text x="51.1" y="23.7">DIO1</text>
<text x="170" y="21.2">VRPP</text>
<text x="171.2" y="23.7">VDD</text>
<text x="35.8" y="25">SDO</text>
<text x="35.8" y="27.5">SCLK</text>
<text x="50.6" y="27.5">BUSY</text>
<text x="89" y="28.8">J3</text>
<text x="120.5" y="24.4" transform="rotate(-90 120.5 24.4)">JP9</text>
<text x="132.2" y="25">J6</text>
<text x="155.1" y="25">VRAW</text>
<text x="155.1" y="28.8">VBUS</text>
<text x="171.4" y="26.3">V33</text>
<text x="212.5" y="26">JP11</text>
<text x="35.8" y="30.1">CSS</text>
<text x="35.8" y="35.2">NRST</text>
<text x="77.7" y="31.3">B6B-PH-K-S</text>
<text x="212.5" y="34.9">JP12</text>
<text x="35.8" y="39">V33</text>
<text x="134.4" y="47.3">C26</text>
<text x="146.9" y="46.6" transform="rotate(-90 146.9 46.6)">JP15</text>
<text x="212.5" y="43.8">JP13</text>
<text x="71.3" y="51.2">JP1</text>
<text x="132.3" y="51.4">100nF</text>
<text x="212.5" y="52.7">JP14</text>
<text x="111" y="55.5">B3B-PH-K-S</text>
<text x="116.7" y="58">J9</text>
<text x="80" y="60.2">Isolated</text>
<text x="81.5" y="64.4">IN+</text>
<text x="87.5" y="65.6">ISO_GPIO</text>
<text x="88.7" y="60.2">Input</text>
<text x="12.9" y="72">J1</text>
<text x="81.5" y="72">IN-</text>
<text x="81.5" y="68.2">3V3</text>
<text x="209.5" y="71.7">Motor</text>
<text x="216" y="71.7">Control</text>
<text x="224" y="71.7">DRV8244_1</text>
<text x="5.4" y="74.5">11751138</text>
<text x="125.9" y="73.3">IO0</text>
<text x="125.9" y="75.8">IO1</text>
<text x="139.3" y="75" transform="rotate(-90 139.3 75)">V33</text>
<text x="146.4" y="75.8">IO13</text>
<text x="146.4" y="73.3">IO12</text>
<text x="166.9" y="74.8">SN74AUP2G125YZPR</text>
<text x="183.9" y="73">U1</text>
<text x="211" y="75.8">VM</text>
<text x="231" y="77.1">OUT1</text>
<text x="85.6" y="81.6">JP5</text>
<text x="125.9" y="83.4">IO4</text>
<text x="125.9" y="80.9">IO3</text>
<text x="125.9" y="78.3">IO2</text>
<text x="145.8" y="80.9">1O15</text>
<text x="146.4" y="83.4">IO18</text>
<text x="146.4" y="78.3">IO14</text>
<text x="231" y="79.6">OUT2</text>
<text x="5.4" y="89.8">11751138</text>
<text x="12.9" y="87.2">J2</text>
<text x="71.6" y="87.5">JP2</text>
<text x="80" y="88.2">Isolated</text>
<text x="88.7" y="88.2">Input1</text>
<text x="125.9" y="86">IO5</text>
<text x="125.9" y="88.5">IO8</text>
<text x="146.4" y="88.5">IO20</text>
<text x="146.4" y="86">IO19</text>
<text x="211" y="84.7">PWMF</text>
<text x="211" y="87.2">PWMR</text>
<text x="231" y="86">SCLK</text>
<text x="232" y="88.5">SDO</text>
<text x="81.5" y="92.3">IN+</text>
<text x="87.5" y="93.6">ISO_GPIO</text>
<text x="125.9" y="91">NSS_CS0</text>
<text x="125.9" y="93.6">NSS_CS1</text>
<text x="146.4" y="91">IO21</text>
<text x="146.4" y="93.6">IO22</text>
<text x="231" y="93.6">~{nSCS}</text>
<text x="232.7" y="91">SDI</text>
<text x="81.5" y="99.9">IN-</text>
<text x="81.5" y="96.1">3V3</text>
<text x="125.9" y="96.1">NSS_CS2</text>
<text x="125.9" y="98.7">NSS_CS3</text>
<text x="145.8" y="99.9">VBUS</text>
<text x="146.4" y="96.1">IO23</text>
<text x="229.2" y="101.2">~{nFAULT}</text>
<text x="280.7" y="96.1">J7</text>
<text x="280.7" y="98.7">1713286</text>
<text x="125.9" y="106.3">RXD0</text>
<text x="125.9" y="103.7">TXD0</text>
<text x="186.2" y="104.7">C1</text>
<text x="186.7" y="106.8">100nF</text>
<text x="85.6" y="109.6">JP6</text>
<text x="169.2" y="112.4">SN74AUP2G125YZPR</text>
<text x="186.7" y="110.8">U2</text>
<text x="209.3" y="110">Motor</text>
<text x="215.7" y="110">Control</text>
<text x="223.8" y="110">DRV8244_2</text>
<text x="71.6" y="115.4">JP3</text>
<text x="80" y="116.1">Isolated</text>
<text x="88.7" y="116.1">Input2</text>
<text x="124.5" y="114.9">RS485</text>
<text x="211" y="115.2">VM</text>
<text x="231" y="119">OUT1</text>
<text x="81.5" y="120.2">IN+</text>
<text x="81.5" y="124.1">3V3</text>
<text x="87.5" y="121.5">ISO_GPIO</text>
<text x="125.9" y="120.2">rs485_rx</text>
<text x="125.9" y="122.8">rs485_tx</text>
<text x="146.9" y="124.1">B</text>
<text x="211" y="121.5">PWMF</text>
<text x="231" y="124.1">OUT2</text>
<text x="81.5" y="127.9">IN-</text>
<text x="125.9" y="126.6">V33</text>
<text x="147.1" y="126.6">A</text>
<text x="211" y="126.6">PWMR</text>
<text x="231" y="129.1">SCLK</text>
<text x="232" y="131.7">SDO</text>
<text x="261.6" y="131.7">R1</text>
<text x="85.6" y="137.5">JP7</text>
<text x="231" y="136.8">~{nSCS}</text>
<text x="232.7" y="134.2">SDI</text>
<text x="261.6" y="134.2">460</text>
<text x="71.6" y="143.4">JP4</text>
<text x="262.9" y="140.9">D1</text>
<text x="262.9" y="143.4">LED</text>
<text x="80" y="144.1">Isolated</text>
<text x="81.5" y="148.2">IN+</text>
<text x="87.5" y="149.5">ISO_GPIO</text>
<text x="88.7" y="144.1">Input3</text>
<text x="136.3" y="144.1">JP10</text>
<text x="229.2" y="144.4">~{nFAULT}</text>
<text x="81.5" y="155.8">IN-</text>
<text x="81.5" y="152">3V3</text>
<text x="248.9" y="159.6">H1</text>
<text x="254" y="159.6">H2</text>
<text x="259.1" y="159.6">H3</text>
<text x="264.2" y="159.6">H4</text>
<text x="85.6" y="165.5">JP8</text>
<text x="117.1" y="167.2">1751264</text>
<text x="248.9" y="162.2">MountingHole_PadMountingHole_Pad</text>
<text x="248.9" y="162.2">MountingHole_Pad</text>
<text x="259.1" y="162.2">MountingHole_Pad</text>
<text x="123.3" y="169.8">J5</text>
<text x="108.6" y="185">B4B-XH-A</text>
<text x="117" y="182.5">J4</text>
</g>
<g font-size="1.8" fill="#a90000">
<text x="113.6" y="22.6">2</text>
<text x="116.6" y="18.5" transform="rotate(-90 116.6 18.5)">3</text>
<text x="139.6" y="23.9">1</text>
<text x="116.6" y="28.6" transform="rotate(-90 116.6 28.6)">1</text>
<text x="139.6" y="26.4">2</text>
<text x="208.8" y="27.7">1</text>
<text x="219" y="27.7">3</text>
<text x="214.4" y="31.2" transform="rotate(-90 214.4 31.2)">2</text>
<text x="143.3" y="40.1" transform="rotate(-90 143.3 40.1)">1</text>
<text x="208.8" y="36.6">1</text>
<text x="214.4" y="40.1" transform="rotate(-90 214.4 40.1)">2</text>
<text x="219" y="36.6">3</text>
<text x="140.3" y="44.2">2</text>
<text x="208.8" y="45.5">1</text>
<text x="219" y="45.5">3</text>
<text x="143.3" y="50.2" transform="rotate(-90 143.3 50.2)">3</text>
<text x="214.4" y="49" transform="rotate(-90 214.4 49)">2</text>
<text x="67.9" y="55.6">3</text>
<text x="73.4" y="54" transform="rotate(-90 73.4 54)">2</text>
<text x="78" y="55.6">1</text>
<text x="208.8" y="54.4">1</text>
<text x="214.4" y="57.9" transform="rotate(-90 214.4 57.9)">2</text>
<text x="219" y="54.4">3</text>
<text x="20.2" y="65.8">1</text>
<text x="20.2" y="68.3">2</text>
<text x="20.2" y="70.9">3</text>
<text x="20.2" y="73.4">4</text>
<text x="20.2" y="75.9">5</text>
<text x="20.2" y="81">1</text>
<text x="20.2" y="83.6">2</text>
<text x="20.2" y="78.5">6</text>
<text x="67.9" y="83.6">3</text>
<text x="73.4" y="82" transform="rotate(-90 73.4 82)">2</text>
<text x="78" y="83.6">1</text>
<text x="20.2" y="86.1">3</text>
<text x="20.2" y="88.6">4</text>
<text x="274.2" y="89.9">1</text>
<text x="20.2" y="91.2">5</text>
<text x="20.2" y="93.7">6</text>
<text x="274.2" y="92.5">2</text>
<text x="274.2" y="95">3</text>
<text x="274.2" y="97.5">4</text>
<text x="274.2" y="100.1">5</text>
<text x="274.2" y="102.6">6</text>
<text x="67.9" y="111.5">3</text>
<text x="73.4" y="109.9" transform="rotate(-90 73.4 109.9)">2</text>
<text x="78" y="111.5">1</text>
<text x="73.4" y="137.9" transform="rotate(-90 73.4 137.9)">2</text>
<text x="67.9" y="139.4">3</text>
<text x="78" y="139.4">1</text>
<text x="132.6" y="145.8">1</text>
<text x="138.2" y="149.3" transform="rotate(-90 138.2 149.3)">2</text>
<text x="142.8" y="145.8">3</text>
<text x="130.7" y="166.1">3</text>
<text x="130.7" y="163.6">4</text>
<text x="130.7" y="171.2">1</text>
<text x="130.7" y="168.7">2</text>
</g>
<g font-size="1.8" fill="#0000c2">
<text x="227.7" y="27.8">2-3</text>
<text x="229.3" y="25.8">1-2</text>
<text x="232.9" y="27.8">=</text>
<text x="234.5" y="25.8">=</text>
<text x="235.6" y="27.8">PWM gated</text>
<text x="237.2" y="25.8">PWM always</text>
<text x="247.4" y="27.8">by</text>
<text x="250" y="25.8">enabled</text>
<text x="250.7" y="27.8">~{ISOInx)</text>
<text x="113.4" y="99.5" transform="rotate(-90 113.4 99.5)">SELECTS</text>
<text x="113.4" y="105.2" transform="rotate(-90 113.4 105.2)">CHIP</text>
<text x="113.4" y="109.4" transform="rotate(-90 113.4 109.4)">SPI</text>
<text x="133.1" y="141.6">RS485</text>
<text x="140.3" y="141.6">Voltage</text>
<text x="244.4" y="140.6">MOTOR FAULT</text>
</g>
<g font-size="1.8" fill="#725600">
<text x="153.7" y="37.9">File:</text>
<text x="158.9" y="37.9">power.sch.kicad_sch</text>
<text x="34.3" y="45.5">File:</text>
<text x="39.5" y="45.5">lora.kicad_sch</text>
<text x="80" y="76">File:</text>
<text x="85.2" y="76">iso-input.kicad_sch</text>
<text x="80" y="103.9">File:</text>
<text x="85.2" y="103.9">iso-input.kicad_sch</text>
<text x="209.5" y="106.5">File:</text>
<text x="214.8" y="106.5">motor.kicad_sch</text>
<text x="124.5" y="111.5">File:</text>
<text x="129.7" y="111.5">esp32.kicad_sch</text>
<text x="80" y="131.9">File:</text>
<text x="85.2" y="131.9">iso-input.kicad_sch</text>
<text x="124.5" y="134.4">File:</text>
<text x="129.7" y="134.4">rs485.kicad_sch</text>
<text x="209.5" y="148.4">File:</text>
<text x="214.8" y="148.4">motor.kicad_sch</text>
<text x="80" y="159.8">File:</text>
<text x="85.2" y="159.8">iso-input.kicad_sch</text>
</g>
<g font-size="1.4" fill="#006464">
<text x="95.6" y="23.6">1</text>
<text x="95.6" y="26.1">2</text>
<text x="95.6" y="28.7">3</text>
<text x="95.6" y="31.2">4</text>
<text x="95.6" y="33.8">5</text>
<text x="95.6" y="36.3">6</text>
<text x="117.1" y="45.2">1</text>
<text x="117.1" y="47.7">2</text>
<text x="117.1" y="50.3">3</text>
<text x="185.2" y="80.7">1A</text>
<text x="185.2" y="83.3">~{1OE}</text>
<text x="191.2" y="80.4" transform="rotate(-90 191.2 80.4)">VCC</text>
<text x="193.7" y="82">1Y</text>
<text x="185.2" y="87.1">2A</text>
<text x="185.2" y="89.6">~{2OE}</text>
<text x="193.7" y="89.6">2Y</text>
<text x="191.2" y="91.7" transform="rotate(-90 191.2 91.7)">GND</text>
<text x="191.2" y="119.7" transform="rotate(-90 191.2 119.7)">VCC</text>
<text x="185.2" y="120.1">1A</text>
<text x="185.2" y="122.7">~{1OE}</text>
<text x="193.7" y="121.4">1Y</text>
<text x="185.2" y="126.5">2A</text>
<text x="185.2" y="129">~{2OE}</text>
<text x="191.2" y="131.1" transform="rotate(-90 191.2 131.1)">GND</text>
<text x="193.7" y="129">2Y</text>
<text x="121" y="179.8">1</text>
<text x="121" y="182.3">2</text>
<text x="121" y="184.9">3</text>
<text x="121" y="187.4">4</text>
</g>
<g font-size="1.4" fill="#a90000">
<text x="99.7" y="22.6">1</text>
<text x="99.7" y="25.1">2</text>
<text x="99.7" y="27.7">3</text>
<text x="99.7" y="30.2">4</text>
<text x="99.7" y="32.8">5</text>
<text x="99.7" y="35.3">6</text>
<text x="121.3" y="44.2">1</text>
<text x="121.3" y="46.7">2</text>
<text x="121.3" y="49.3">3</text>
<text x="190.2" y="74.7" transform="rotate(-90 190.2 74.7)">A2</text>
<text x="180.5" y="79.8">B1</text>
<text x="180.6" y="82.3">A1</text>
<text x="198.3" y="81">C2</text>
<text x="180.5" y="86.1">D2</text>
<text x="180.5" y="88.6">B2</text>
<text x="198.3" y="88.6">C1</text>
<text x="190.2" y="96.4" transform="rotate(-90 190.2 96.4)">D1</text>
<text x="180.5" y="119.1">B1</text>
<text x="190.2" y="114.1" transform="rotate(-90 190.2 114.1)">A2</text>
<text x="180.5" y="125.5">D2</text>
<text x="180.6" y="121.7">A1</text>
<text x="198.3" y="120.4">C2</text>
<text x="180.5" y="128">B2</text>
<text x="198.3" y="128">C1</text>
<text x="190.2" y="135.7" transform="rotate(-90 190.2 135.7)">D1</text>
<text x="125.1" y="178.8">1</text>
<text x="125.1" y="181.4">2</text>
<text x="125.1" y="183.9">3</text>
<text x="125.1" y="186.4">4</text>
</g>
</svg>
